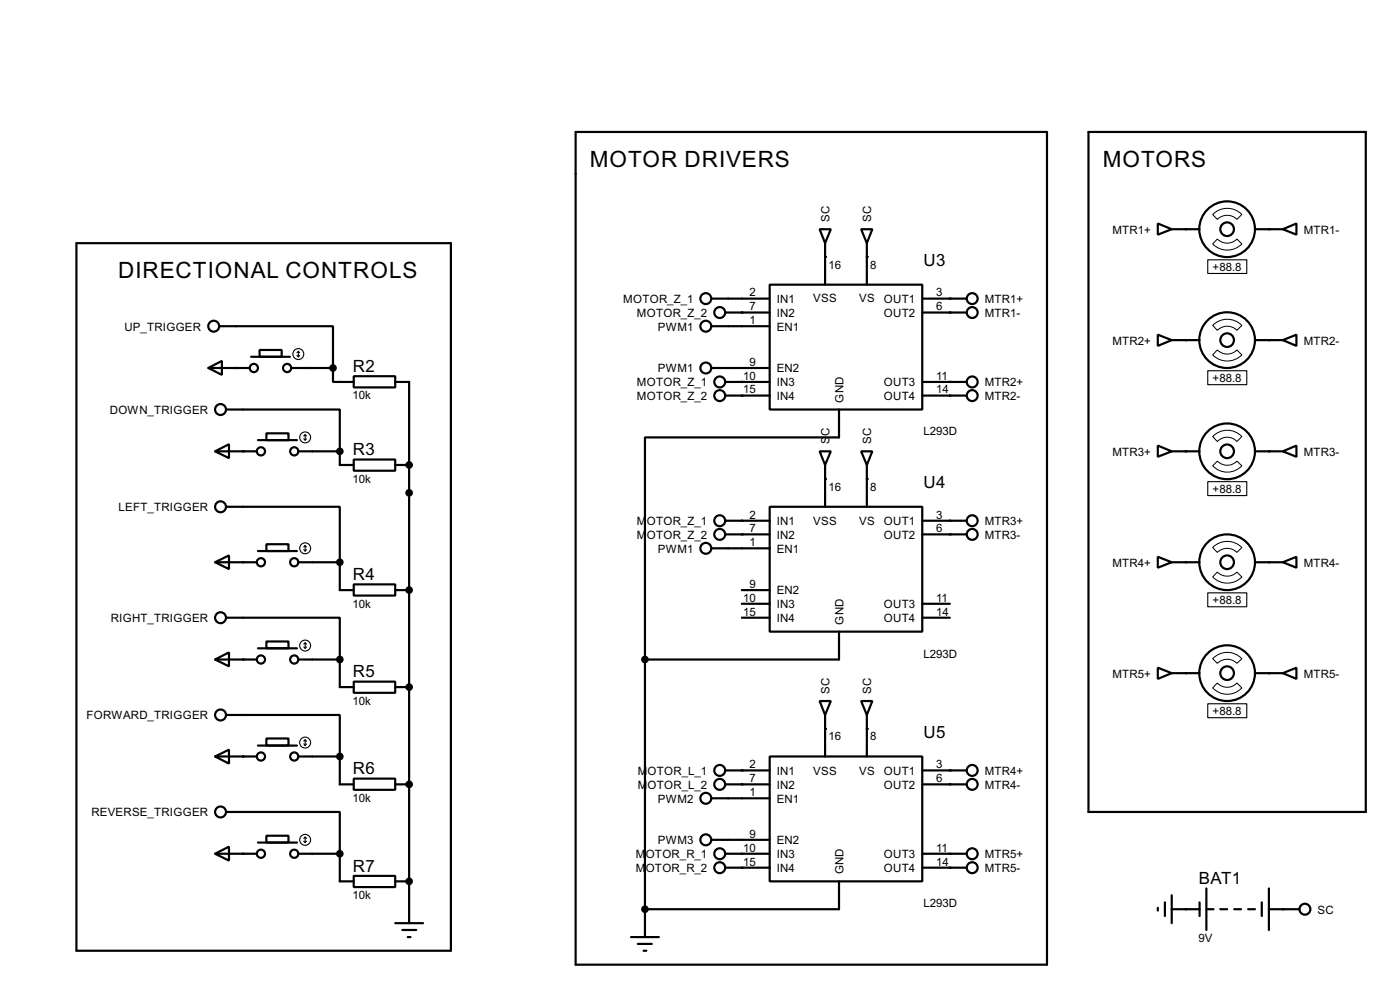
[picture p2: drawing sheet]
<svg xmlns="http://www.w3.org/2000/svg" width="256mm" height="180mm" viewBox="0 0 256 180" stroke-linecap="round" stroke-linejoin="round" font-family="sans-serif">
<g fill="none" stroke="#000" stroke-width=".4">
<path d="M105.5 24.2h86.3v152.4h-86.3zM199.4 24.2h50.8v124.4h-50.8zM14 44.5h68.6v129.5h-68.6zM40.2 59.7h20.8v7.7M130.4 54.7h10.6M130.4 59.7h10.6M132.9 57.2h8.1M141 52.1h28v22.9h-28zM150.2 42h2l-1 2.5zM151.2 44.5v7.6M157.8 42h2l-1 2.5zM158.8 44.5v7.6"/>
<path d="M169 54.7h8.1M169 57.2h8.1M212.1 40.9l2.6 1.1-2.6 1zM214.7 42h5.1M229.9 42h5.1M235 42l2.5-1.1v2.1zM38.2 67.4l2.5-1.3v2.5zM38.2 67.4h7.6M41.5 75h20.8v7.6M46 65.3h7.1M47.6 64.1h4v1.2h-4zM48.8 79.3h4.1v1.3h-4.1z"/>
<path d="M53.4 67.4h7.6M61 67.4v2.5h3.8M64.8 68.9h7.6v2h-7.6zM72.4 69.9h2.6v99.1M130.4 67.4h10.6M132.9 69.9h8.1M132.9 72.4h8.1M153.7 75v5.1h-35.5v40.6M169 69.9h8.1M169 72.4h8.1M212.1 61.3l2.6 1-2.6 1zM214.7 62.3h5.1"/>
<path d="M229.9 62.3h5.1M235 62.3l2.5-1v2zM39.4 82.6l2.6-1.3v2.6zM39.4 82.6h7.6M41.5 92.8h20.8v10.1M47.3 80.6h7.1M48.8 99.6h4.1v1.3h-4.1zM54.7 82.6h7.6M62.3 82.6v2.5h2.5M64.8 84.1h7.6v2.1h-7.6zM72.4 85.1h2.6M132.9 95.3h8.1"/>
<path d="M132.9 97.8h8.1M141 92.8h28v22.8h-28zM150.2 82.6h2l-1 2.5zM151.2 85.1v7.7M157.8 82.6h2l-1 2.5zM158.8 85.1v7.7M169 95.3h8.1M169 97.8h8.1M212.1 81.6l2.6 1-2.6 1zM214.7 82.6h5.1M229.9 82.6h5.1M235 82.6l2.5-1v2z"/>
<path d="M39.4 102.9l2.6-1.2v2.5zM39.4 102.9h7.6M41.5 113.1h20.8v7.6M47.3 100.9h7.1M47.3 118.7h7.1M48.8 117.4h4.1v1.3h-4.1zM54.7 102.9h7.6M62.3 102.9v5.1h2.5M64.8 107h7.6v2h-7.6zM72.4 108h2.6M130.4 100.4h10.6M135.9 110.5h5.1"/>
<path d="M135.9 113.1h5.1M135.9 108h5.1M153.7 115.6v5.1h-35.5M169 110.5h5M169 113.1h5M212.1 101.9l2.6 1-2.6 1zM214.7 102.9h5.1M229.9 102.9h5.1M235 102.9l2.5-1v2zM39.4 120.7l2.6-1.3v2.6zM39.4 138.5l2.6-1.3v2.6zM39.4 120.7h7.6"/>
<path d="M39.4 138.5h7.6M41.5 130.9h20.8v7.6M47.3 136.5h7.1M48.8 135.2h4.1v1.3h-4.1zM54.7 120.7h7.6M54.7 138.5h7.6M62.3 120.7v5.1h2.5M62.3 138.5v5.1h2.5M64.8 124.8h7.6v2h-7.6zM72.4 125.8h2.6M118.2 120.7v50.8M141 138.5h28v22.8h-28z"/>
<path d="M150.2 128.3h2l-1 2.6zM151.2 130.9v7.6M157.8 128.3h2l-1 2.6zM158.8 130.9v7.6M212.1 122.2l2.6 1-2.6 1.1zM214.7 123.2h5.1M229.9 123.2h5.1M235 123.2l2.5-1v2.1zM39.4 156.3l2.6-1.3v2.5zM39.4 156.3h7.6M41.5 148.6h20.8v7.7M47.3 154.2h7.1"/>
<path d="M48.8 153h4.1v1.2h-4.1zM54.7 156.3h7.6M62.3 156.3v5h2.5M64.8 142.5h7.6v2.1h-7.6zM72.4 143.6h2.6M130.4 146.1h10.6M130.4 153.7h10.6M132.9 156.3h8.1M132.9 141h8.1M132.9 143.6h8.1M132.9 158.8h8.1M169 156.3h8.1"/>
<path d="M169 141h8.1M169 143.6h8.1M169 158.8h8.1M64.8 160.3h7.6v2.1h-7.6zM72.4 169h5.1M72.4 161.3h2.6M73.7 170.2h2.6M74.7 171.5h.5M115.6 171.5h5.1M116.9 172.8h2.5M117.9 174h.5M153.7 161.3v5.1h-35.5"/>
<path d="M212.1 166.2v.5M213.4 165.2v2.5M214.7 166.4h5.1M214.7 163.9v5.1M219.8 165.2v2.5M221 166.4h1.3M221 162.6v7.6M223.6 166.4h1.2M226.1 166.4h1.3M228.7 166.4h1.2M231.2 165.2v2.5M232.5 166.4h5.6"/>
<path d="M232.5 162.6v7.6"/>
<circle cx="39.1" cy="59.7" r="1"/>
<circle cx="129.3" cy="54.7" r="1"/>
<circle cx="129.3" cy="59.7" r="1"/>
<circle cx="131.8" cy="57.2" r="1"/>
<circle cx="178.1" cy="57.2" r="1"/>
<circle cx="178.1" cy="54.7" r="1"/>
<circle cx="224.8" cy="42" r="5.1"/>
<circle cx="224.8" cy="42" r="1.25"/>
<circle cx="40.4" cy="75" r="1"/>
<circle cx="46.5" cy="67.4" r=".75"/>
<circle cx="52.6" cy="67.4" r=".75"/>
<circle cx="129.3" cy="67.4" r="1"/>
<circle cx="131.8" cy="69.9" r="1"/>
<circle cx="131.8" cy="72.4" r="1"/>
<circle cx="178.1" cy="69.9" r="1"/>
<circle cx="178.1" cy="72.4" r="1"/>
<circle cx="224.8" cy="62.3" r="5.1"/>
<circle cx="224.8" cy="62.3" r="1.25"/>
<circle cx="40.4" cy="92.8" r="1"/>
<circle cx="47.8" cy="82.6" r=".75"/>
<circle cx="53.9" cy="82.6" r=".75"/>
<circle cx="131.8" cy="97.8" r="1"/>
<circle cx="131.8" cy="95.3" r="1"/>
<circle cx="178.1" cy="95.3" r="1"/>
<circle cx="178.1" cy="97.8" r="1"/>
<circle cx="224.8" cy="82.6" r="5.1"/>
<circle cx="224.8" cy="82.6" r="1.25"/>
<circle cx="40.4" cy="113.1" r="1"/>
<circle cx="47.8" cy="102.9" r=".75"/>
<circle cx="53.9" cy="102.9" r=".75"/>
<circle cx="129.3" cy="100.4" r="1"/>
<circle cx="224.8" cy="102.9" r="5.1"/>
<circle cx="224.8" cy="102.9" r="1.25"/>
<circle cx="40.4" cy="130.9" r="1"/>
<circle cx="47.8" cy="120.7" r=".75"/>
<circle cx="47.8" cy="138.5" r=".75"/>
<circle cx="53.9" cy="138.5" r=".75"/>
<circle cx="53.9" cy="120.7" r=".75"/>
<circle cx="224.8" cy="123.2" r="5.1"/>
<circle cx="224.8" cy="123.2" r="1.25"/>
<circle cx="40.4" cy="148.6" r="1"/>
<circle cx="47.8" cy="156.3" r=".75"/>
<circle cx="53.9" cy="156.3" r=".75"/>
<circle cx="129.3" cy="153.7" r="1"/>
<circle cx="129.3" cy="146.1" r="1"/>
<circle cx="131.8" cy="156.3" r="1"/>
<circle cx="131.8" cy="141" r="1"/>
<circle cx="131.8" cy="143.6" r="1"/>
<circle cx="131.8" cy="158.8" r="1"/>
<circle cx="178.1" cy="141" r="1"/>
<circle cx="178.1" cy="156.3" r="1"/>
<circle cx="178.1" cy="158.8" r="1"/>
<circle cx="178.1" cy="143.6" r="1"/>
<circle cx="239" cy="166.4" r="1"/>
</g>
<g fill="#000">
<circle cx="135.9" cy="57.2" r=".2"/>
<circle cx="151.2" cy="47" r=".2"/>
<circle cx="158.8" cy="47" r=".2"/>
<circle cx="174" cy="54.7" r=".2"/>
<circle cx="174" cy="57.2" r=".2"/>
<circle cx="217.2" cy="42" r=".2"/>
<circle cx="232.5" cy="42" r=".2"/>
<circle cx="43.2" cy="67.4" r=".2"/>
<circle cx="135.9" cy="69.9" r=".2"/>
<circle cx="135.9" cy="72.4" r=".2"/>
<circle cx="174" cy="72.4" r=".2"/>
<circle cx="174" cy="69.9" r=".2"/>
<circle cx="217.2" cy="62.3" r=".2"/>
<circle cx="232.5" cy="62.3" r=".2"/>
<circle cx="44.5" cy="82.6" r=".2"/>
<circle cx="75" cy="85.1" r=".2"/>
<circle cx="135.9" cy="97.8" r=".2"/>
<circle cx="135.9" cy="95.3" r=".2"/>
<circle cx="151.2" cy="87.7" r=".2"/>
<circle cx="158.8" cy="87.7" r=".2"/>
<circle cx="174" cy="95.3" r=".2"/>
<circle cx="174" cy="97.8" r=".2"/>
<circle cx="217.2" cy="82.6" r=".2"/>
<circle cx="232.5" cy="82.6" r=".2"/>
<circle cx="44.5" cy="102.9" r=".2"/>
<circle cx="75" cy="108" r=".2"/>
<circle cx="217.2" cy="102.9" r=".2"/>
<circle cx="232.5" cy="102.9" r=".2"/>
<circle cx="44.5" cy="120.7" r=".2"/>
<circle cx="44.5" cy="138.5" r=".2"/>
<circle cx="75" cy="125.8" r=".2"/>
<circle cx="151.2" cy="133.4" r=".2"/>
<circle cx="158.8" cy="133.4" r=".2"/>
<circle cx="217.2" cy="123.2" r=".2"/>
<circle cx="232.5" cy="123.2" r=".2"/>
<circle cx="44.5" cy="156.3" r=".2"/>
<circle cx="75" cy="143.6" r=".2"/>
<circle cx="135.9" cy="143.6" r=".2"/>
<circle cx="135.9" cy="156.3" r=".2"/>
<circle cx="135.9" cy="141" r=".2"/>
<circle cx="135.9" cy="158.8" r=".2"/>
<circle cx="174" cy="143.6" r=".2"/>
<circle cx="174" cy="156.3" r=".2"/>
<circle cx="174" cy="141" r=".2"/>
<circle cx="174" cy="158.8" r=".2"/>
<circle cx="75" cy="161.3" r=".2"/>
<circle cx="217.2" cy="166.4" r=".2"/>
<circle cx="235" cy="166.4" r=".2"/>
</g>
<g fill="#000" stroke="#000" stroke-width=".4">
<circle cx="61" cy="67.4" r=".5"/>
<circle cx="62.2" cy="82.6" r=".5"/>
<circle cx="74.9" cy="85.1" r=".5"/>
<circle cx="74.9" cy="90.2" r=".5"/>
<circle cx="62.2" cy="102.9" r=".5"/>
<circle cx="74.9" cy="108" r=".5"/>
<circle cx="62.2" cy="138.5" r=".5"/>
<circle cx="62.2" cy="120.7" r=".5"/>
<circle cx="74.9" cy="125.8" r=".5"/>
<circle cx="118.1" cy="120.7" r=".5"/>
<circle cx="62.2" cy="156.3" r=".5"/>
<circle cx="74.9" cy="143.6" r=".5"/>
<circle cx="74.9" cy="161.3" r=".5"/>
<circle cx="118.1" cy="166.4" r=".5"/>
</g>
<g fill="none" stroke="#000" stroke-width=".2">
<path d="M221.3 47.6h7.1v2.5h-7.1zM54.4 65.1l.3 .2M54.7 64.3v1M54.7 64.3l-.3 .3M54.7 64.3l.2 .3M54.9 65.1l-.2 .2M55.9 79.6v1M55.9 79.6l-.2 .2M55.9 79.6l.3 .2M221.3 67.9h7.1v2.5h-7.1zM55.7 80.3l.2 .3M55.9 99.9v1"/>
<path d="M55.9 99.9l-.2 .2M55.9 99.9l.3 .2M56.2 80.3l-.3 .3M221.3 88.2h7.1v2.5h-7.1zM55.7 100.6l.2 .3M55.7 118.4l.2 .3M55.9 117.7v1M55.9 117.7l-.2 .2M55.9 117.7l.3 .2M56.2 100.6l-.3 .3M56.2 118.4l-.3 .3M221.3 108.5h7.1v2.6h-7.1z"/>
<path d="M55.7 136.2l.2 .3M55.9 135.4v1.1M55.9 135.4l-.2 .3M55.9 135.4l.3 .3M56.2 136.2l-.3 .3M221.3 128.8h7.1v2.6h-7.1zM55.7 154l.2 .2M55.9 153.2v1M55.9 153.2l-.2 .3M55.9 153.2l.3 .3M56.2 154l-.3 .2"/>
<circle cx="54.6" cy="64.8" r="1"/>
<circle cx="55.9" cy="80.1" r="1"/>
<circle cx="55.9" cy="118.2" r="1"/>
<circle cx="55.9" cy="100.4" r="1"/>
<circle cx="55.9" cy="135.9" r="1"/>
<circle cx="55.9" cy="153.7" r="1"/>
</g>
<path d="M222.2 39.3a3.7 3.7 0 0 1 5.3 0l-.9 .9a2.53 2.53 0 0 0-3.6 0zM222.2 59.6a3.7 3.7 0 0 1 5.3 0l-.9 .9a2.53 2.53 0 0 0-3.6 0zM223 43.8a2.54 2.54 0 0 0 3.6 0l.9 .9a3.7 3.7 0 0 1-5.3 0zM222.2 79.9a3.7 3.7 0 0 1 5.3 0l-.9 .9a2.45 2.45 0 0 0-3.6 0zM223 64.1a2.54 2.54 0 0 0 3.6 0l.9 .9a3.7 3.7 0 0 1-5.3 0zM222.2 85.3l.8-.9a2.54 2.54 0 0 0 3.6 0l.9 .9a3.7 3.7 0 0 1-5.3 0zM222.2 100.2a3.7 3.7 0 0 1 5.3 0l-.9 .9a2.53 2.53 0 0 0-3.6 0zM223 104.7a2.54 2.54 0 0 0 3.6 0l.9 .9a3.7 3.7 0 0 1-5.3 0zM222.2 120.6a3.7 3.7 0 0 1 5.3 0l-.9 .8a2.53 2.53 0 0 0-3.6 0zM223 125a2.46 2.46 0 0 0 3.6 0l.9 .9a3.7 3.7 0 0 1-5.3 0z" fill="none" stroke="#000" stroke-width=".18"/>
<g font-size="4.6">
<text x="108.1" y="30.5">MOTOR DRIVERS</text>
<text x="202" y="30.5">MOTORS</text>
<text x="21.7" y="50.8">DIRECTIONAL CONTROLS</text>
</g>
<g font-size="3.5">
<text x="169.2" y="48.7">U3</text>
<text x="64.7" y="68.1">R2</text>
<text x="64.7" y="83.3">R3</text>
<text x="169.2" y="89.4">U4</text>
<text x="64.7" y="106.2">R4</text>
<text x="64.7" y="124">R5</text>
<text x="169.2" y="135.1">U5</text>
<text x="64.7" y="141.7">R6</text>
<text x="64.7" y="159.5">R7</text>
<text x="219.6" y="161.8">BAT1</text>
</g>
<g font-size="2.4">
<text x="152" y="40.6" transform="rotate(-90 152 40.6)">SC</text>
<text x="159.6" y="40.6" transform="rotate(-90 159.6 40.6)">SC</text>
<text x="203.8" y="42.7">MTR1+</text>
<text x="238.8" y="42.7">MTR1-</text>
<text x="151.8" y="49.2">16</text>
<text x="159.4" y="49.2">8</text>
<text x="222.2" y="49.6">+88.8</text>
<text x="114.2" y="55.4">MOTOR_Z_1</text>
<text x="116.7" y="58">MOTOR_Z_2</text>
<text x="137.3" y="54.3">2</text>
<text x="137.3" y="56.8">7</text>
<text x="137.3" y="59.3">1</text>
<text x="142.3" y="55.4">IN1</text>
<text x="142.3" y="58">IN2</text>
<text x="149" y="55.4">VSS</text>
<text x="157.4" y="55.4">VS</text>
<text x="161.9" y="55.4">OUT1</text>
<text x="161.9" y="58">OUT2</text>
<text x="171.5" y="54.3">3</text>
<text x="171.5" y="56.8">6</text>
<text x="180.4" y="55.4">MTR1+</text>
<text x="180.4" y="58">MTR1-</text>
<text x="22.8" y="60.5">UP_TRIGGER</text>
<text x="120.5" y="60.5">PWM1</text>
<text x="142.3" y="60.5">EN1</text>
<text x="203.8" y="63.1">MTR2+</text>
<text x="238.8" y="63.1">MTR2-</text>
<text x="116.7" y="70.7">MOTOR_Z_1</text>
<text x="120.5" y="68.1">PWM1</text>
<text x="136.2" y="69.5">10</text>
<text x="136.2" y="72">15</text>
<text x="137.3" y="67">9</text>
<text x="142.3" y="70.7">IN3</text>
<text x="142.3" y="68.1">EN2</text>
<text x="161.9" y="70.7">OUT3</text>
<text x="171.5" y="69.5">11</text>
<text x="171.5" y="72">14</text>
<text x="180.4" y="70.7">MTR2+</text>
<text x="222.2" y="69.9">+88.8</text>
<text x="20.1" y="75.8">DOWN_TRIGGER</text>
<text x="64.6" y="73.1">10k</text>
<text x="116.7" y="73.2">MOTOR_Z_2</text>
<text x="142.3" y="73.2">IN4</text>
<text x="154.5" y="73.7" transform="rotate(-90 154.5 73.7)">GND</text>
<text x="161.9" y="73.2">OUT4</text>
<text x="180.4" y="73.2">MTR2-</text>
<text x="152" y="81.3" transform="rotate(-90 152 81.3)">S</text>
<text x="152" y="79.8" transform="rotate(-90 152 79.8)">C</text>
<text x="159.6" y="81.3" transform="rotate(-90 159.6 81.3)">SC</text>
<text x="169.2" y="79.7">L293D</text>
<text x="203.8" y="83.4">MTR3+</text>
<text x="238.8" y="83.4">MTR3-</text>
<text x="64.6" y="88.4">10k</text>
<text x="151.8" y="89.8">16</text>
<text x="159.4" y="89.8">8</text>
<text x="21.7" y="93.6">LEFT_TRIGGER</text>
<text x="137.3" y="94.9">2</text>
<text x="171.5" y="94.9">3</text>
<text x="222.2" y="90.3">+88.8</text>
<text x="116.7" y="96.1">M</text>
<text x="116.7" y="98.6">M</text>
<text x="118.5" y="96.1">OTOR_Z_1</text>
<text x="118.5" y="98.6">OTOR_Z_2</text>
<text x="120.5" y="101.2">PWM1</text>
<text x="137.3" y="97.4">7</text>
<text x="137.3" y="100">1</text>
<text x="142.3" y="96.1">IN1</text>
<text x="142.3" y="98.6">IN2</text>
<text x="142.3" y="101.2">EN1</text>
<text x="149" y="96">VSS</text>
<text x="157.4" y="96">VS</text>
<text x="161.9" y="96.1">OUT1</text>
<text x="161.9" y="98.6">OUT2</text>
<text x="171.5" y="97.4">6</text>
<text x="180.4" y="96.1">MTR3+</text>
<text x="180.4" y="98.6">MTR3-</text>
<text x="137.3" y="107.6">9</text>
<text x="203.8" y="103.7">MTR4+</text>
<text x="238.8" y="103.7">MTR4-</text>
<text x="20.3" y="113.9">RIGHT_TRIGGER</text>
<text x="64.6" y="111.2">10k</text>
<text x="136.2" y="110.1">10</text>
<text x="136.2" y="112.7">15</text>
<text x="142.3" y="111.3">IN3</text>
<text x="142.3" y="113.9">IN4</text>
<text x="142.3" y="108.8">EN2</text>
<text x="161.9" y="111.3">OUT3</text>
<text x="161.9" y="113.9">OUT4</text>
<text x="171.5" y="110.1">11</text>
<text x="171.5" y="112.7">14</text>
<text x="222.2" y="110.6">+88.8</text>
<text x="154.5" y="114.3" transform="rotate(-90 154.5 114.3)">GND</text>
<text x="169.2" y="120.4">L293D</text>
<text x="203.8" y="124">MTR5+</text>
<text x="238.8" y="124">MTR5-</text>
<text x="15.8" y="131.7">FORWARD_TRIGGER</text>
<text x="64.6" y="129">10k</text>
<text x="152" y="127" transform="rotate(-90 152 127)">SC</text>
<text x="159.6" y="127" transform="rotate(-90 159.6 127)">SC</text>
<text x="222.2" y="130.9">+88.8</text>
<text x="151.8" y="135.5">16</text>
<text x="159.4" y="135.5">8</text>
<text x="116.8" y="141.8">M</text>
<text x="118.6" y="141.8">OTOR_L_1</text>
<text x="137.3" y="140.6">2</text>
<text x="137.3" y="143.2">7</text>
<text x="142.3" y="141.8">IN1</text>
<text x="149" y="141.8">VSS</text>
<text x="157.4" y="141.8">VS</text>
<text x="161.9" y="141.8">OUT1</text>
<text x="171.5" y="140.6">3</text>
<text x="171.5" y="143.2">6</text>
<text x="180.4" y="141.8">MTR4+</text>
<text x="16.7" y="149.4">REVERSE_TRIGGER</text>
<text x="64.6" y="146.8">10k</text>
<text x="116.8" y="144.4">M</text>
<text x="118.6" y="144.4">OTOR_L_2</text>
<text x="120.5" y="146.9">PWM2</text>
<text x="137.3" y="145.7">1</text>
<text x="142.3" y="144.4">IN2</text>
<text x="142.3" y="146.9">EN1</text>
<text x="161.9" y="144.4">OUT2</text>
<text x="180.4" y="144.4">MTR4-</text>
<text x="120.5" y="154.5">PWM3</text>
<text x="136.2" y="155.9">10</text>
<text x="137.3" y="153.3">9</text>
<text x="142.3" y="154.5">EN2</text>
<text x="171.5" y="155.9">11</text>
<text x="116.5" y="157.1">M</text>
<text x="116.5" y="159.6">M</text>
<text x="118.3" y="157.1">OTOR_R_1</text>
<text x="118.3" y="159.6">OTOR_R_2</text>
<text x="136.2" y="158.4">15</text>
<text x="142.3" y="157.1">IN3</text>
<text x="142.3" y="159.6">IN4</text>
<text x="154.5" y="160" transform="rotate(-90 154.5 160)">GND</text>
<text x="161.9" y="157.1">OUT3</text>
<text x="161.9" y="159.6">OUT4</text>
<text x="171.5" y="158.4">14</text>
<text x="180.4" y="157.1">MTR5+</text>
<text x="180.4" y="159.6">MTR5-</text>
<text x="64.6" y="164.6">10k</text>
<text x="169.2" y="166.1">L293D</text>
<text x="241.4" y="167.2">SC</text>
<text x="219.6" y="172.4">9V</text>
</g>
</svg>
